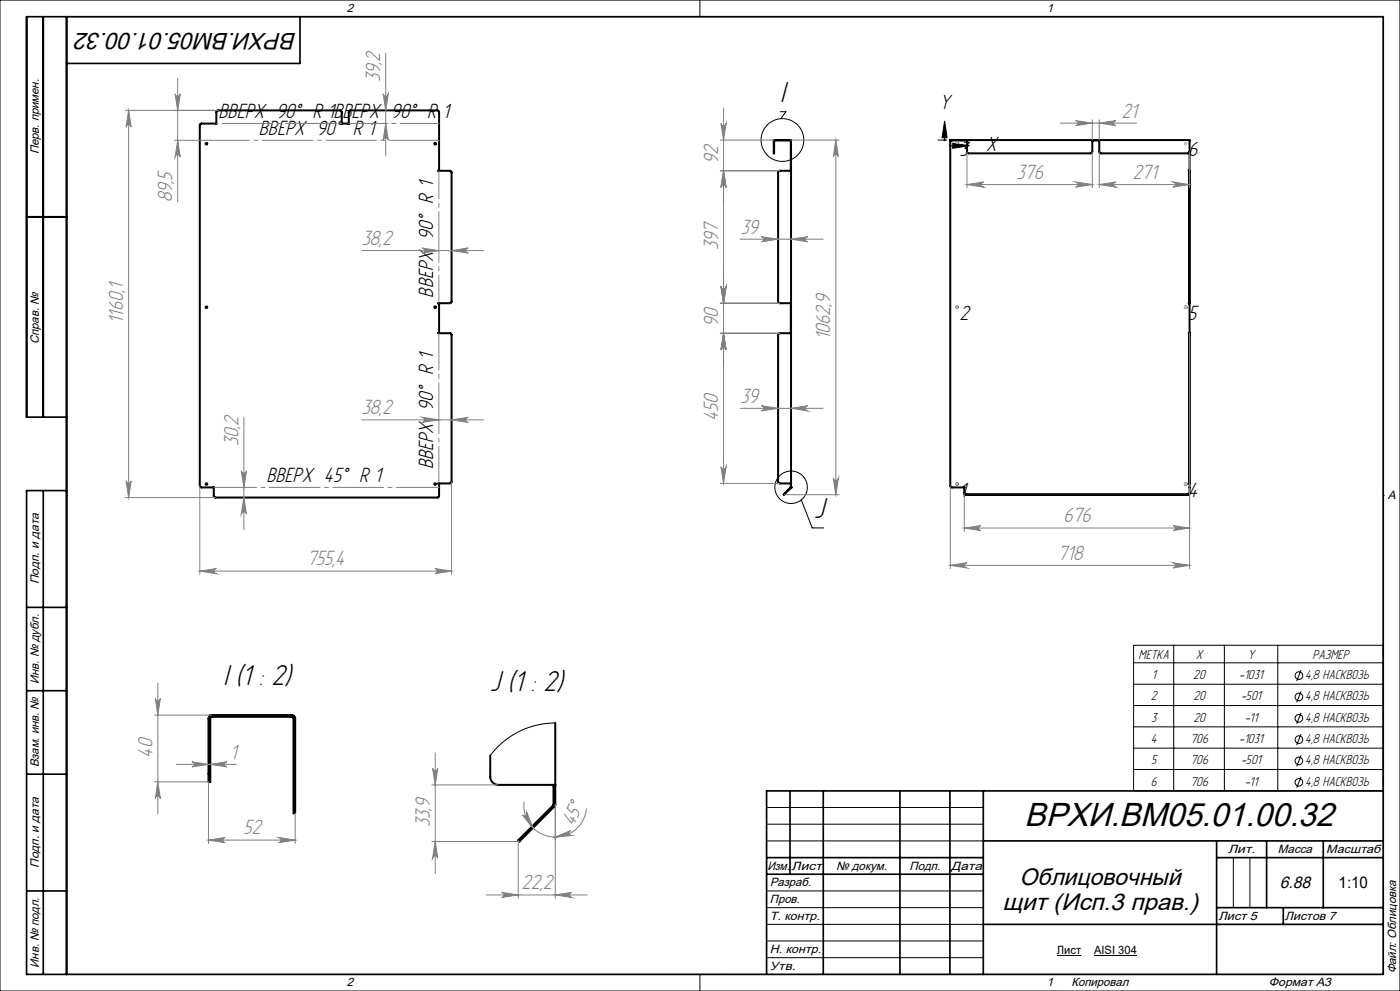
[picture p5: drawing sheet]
<svg xmlns="http://www.w3.org/2000/svg" width="420mm" height="297mm" viewBox="0 0 420 297" stroke-linecap="round" stroke-linejoin="round" font-family="sans-serif">
<g fill="none" stroke="#000" stroke-width=".6">
<path d="M64.9 37h-4.6l-.4 .4 .1 108.4 .4 .3 3.7-.1v2.7l.5 .4h66.6l.5-.4v-3.8M64.9 37.2h.1M64.9 37.2v-3.6l.5-.5h36.6l.5 .4v3.7h2.1v-3.7l.5-.4h26.3l.3 .4v17.6M131.5 51.1l3.5 .1 .5 .4v38.9l-.5 .4h-3.5M131.5 51.1v.1M232.2 42l5.1 .1v104M232.2 42h.1M232.3 42l-.2 .1v3.9l.2-3.9 4.9 .1 .1 9h-3.5l-.4 .4v38.9l.4 .4h3.5l-.1 9M285.1 42.1l71.8-.1v9.1M285.1 42.1h5M285.1 42.1v103.6l.5 .4 3.7-.1M290.1 42v.1"/>
<path d="M290.1 42v3.6l.4 .4h36.8l.4-.5v-3.5M327.7 42.1l2.1-.1v3.5l.4 .5h26.3l.4-.5M327.7 42v.1M356.6 51.1v.1M356.7 51.2v39.7M356.9 51.2v39.7M356.9 51.1l-.3 .1M8 65h12M131.5 90.9h.1M131.7 90.9v8.9l-.2 .1h3.5l.5 .4v44.2l-.5 .4h-3.5M237.2 99.8h.1M237.3 99.9h-3.5l-.4 .4v44.2l.5 .4h3.4l-.1 1.2-2 2.2 2.1-2.3"/>
<path d="M356.6 90.9h.3M356.6 90.9h.1M356.8 99.9l.1 45M356.8 99.9l-.1 45M356.9 90.9v8.9h-.3l.2 .1M131.5 144.9h.1M237.3 146.1h.1M289.2 146h.1M289.3 147.8l.4 .4h66.8l.4-.4M356.6 144.9h.3M356.6 144.9h.1M356.9 144.9v3.1l-.4 .3h-66.8l-.4-.4v-1.9"/>
<path d="M356.9 146v.1M63.1 214.5l24.5-.2a1.02 1.02 0 0 1 .9 1v28.3M63.6 214.3a1.09 1.09 0 0 0-1.1 1v19h.6v-19.1l.2-.3 24.4-.1 .3 .2 .1 28.8M166.6 216.7v24.5M147.1 226.4v6.4a2.47 2.47 0 0 0 2.5 2.4h17M166.1 235.2l-.1 6.1-10.5 10.5 .3 .4 10.5-10.5 .3-.7M166.1 235.5h.5M166.5 241.2h.1"/>
<circle cx="61.9" cy="43.1" r=".23"/>
<circle cx="130.5" cy="43.1" r=".25"/>
<circle cx="287.1" cy="43.1" r=".25"/>
<circle cx="61.9" cy="92.1" r=".23"/>
<circle cx="130.5" cy="92.1" r=".25"/>
<circle cx="287.1" cy="92.1" r=".25"/>
<circle cx="355.7" cy="92.1" r=".23"/>
<circle cx="61.9" cy="145.1" r=".23"/>
<circle cx="130.5" cy="145.1" r=".25"/>
<circle cx="287.1" cy="145.1" r=".25"/>
<circle cx="355.7" cy="145.1" r=".23"/>
</g>
<g fill="none" stroke="#000" stroke-width=".3">
<path d="M0 0h420v297h-420zM20 5h395v287h-395zM210 0v5M217.5 5h.1M234.1 33.5h1.7l-1.6 2.1M283.4 36.3l.7 5h-1.5zM281.4 42h2.7M283.4 41.3v.7M285.1 43v2.7M285.1 43.7h.7M285.8 42.9l5 .8-5 .7zM20 148.5h.1"/>
<path d="M240.4 149.8l3.3 8.4h3.4M415 148.5h.1M340.1 198.6h74.9M352.1 193.4v43.6M367.3 193.4v43.6M383.3 193.4v43.6M415 193.4h-74.9v43.6h74.9M166.6 216.7l-3 .1-2.9 .6-2.5 .8-2.9 1.3-2.7 1.6-2.2 1.7-3.3 3.6M340.1 205.1h74.9M340.1 211.5h74.9M340.1 217.8h74.9M390.3 200.8l-1.3 3.3"/>
<path d="M390.3 207.3l-1.3 3.2M390.3 213.6l-1.3 3.3M340.1 224.2h74.9M340.1 230.6h74.9M390.3 220l-1.3 3.3M390.3 226.4l-1.3 3.3M390.3 232.8l-1.3 3.3M88.5 243.6l-.4 .2M230 242h65M230 247h65M230 252h65M370 257v15"/>
<path d="M375 257v15M230 267h65M230 272h65M230 277h65M210 292v5M217.5 292h.1M230 282h65M230 287h65M317.1 286.4h7.3M328.2 286.4h12.9"/>
<circle cx="234.7" cy="42" r="6.4"/>
<circle cx="237.3" cy="146" r="4.9"/>
<circle cx="389.7" cy="202.5" r="1.15"/>
<circle cx="389.7" cy="215.3" r="1.15"/>
<circle cx="389.7" cy="208.9" r="1.14"/>
<circle cx="389.7" cy="228.1" r="1.15"/>
<circle cx="389.7" cy="221.7" r="1.15"/>
<circle cx="389.7" cy="234.5" r="1.14"/>
</g>
<g fill="none" stroke="#c0c0c0" stroke-width=".3">
<path d="M286.6 43.1h1M286.7 42.7l.7 .7M287.1 42.6v1M287.4 42.7l-.7 .7M355.2 43.1h1M355.3 42.7l.7 .7M355.7 42.6v1M356 42.7l-.7 .7M286.6 92.1h1M286.7 91.7l.7 .7M287.1 91.6v1M287.4 91.7l-.7 .7"/>
<path d="M355.2 92.1h1M355.3 91.7l.7 .7M355.7 91.6v1M356 91.7l-.7 .7M286.6 145.1h1M286.7 144.7l.7 .7M287.1 144.6v1M287.4 144.7l-.7 .7M355.2 145.1h1M355.3 144.7l.7 .7M355.7 144.6v1M356 144.7l-.7 .7"/>
</g>
<g fill="none" stroke="#808080" stroke-width=".3">
<path d="M115.7 15.9v30.7M37.6 33.1h27.8M38.6 33.1v116M38.6 33.1l.7 5a.76 .76 0 0 0-.7-.7 .76 .76 0 0 0-.8 .7zM52.5 28.1a.78 .78 0 0 0 .8 .7 .78 .78 0 0 0 .8-.7l-.8 5zM53.3 23.5v37.1M114.9 28.1a.78 .78 0 0 0 .8 .7 .78 .78 0 0 0 .8-.7l-.8 5zM115.7 37l.8 5a.78 .78 0 0 0-.8-.7 .78 .78 0 0 0-.8 .7zM216.3 37a.78 .78 0 0 0 .8 .7 .78 .78 0 0 0 .7-.7l-.7 5zM217.1 32.3v112.6M318.1 36.9h22.9M322.7 36.2l5 .7-5 .8a.76 .76 0 0 0 .7-.8 .76 .76 0 0 0-.7-.7z"/>
<path d="M327.7 35.9v6.1M329.8 35.9v6.1M329.8 36.9l5-.7a.76 .76 0 0 0-.7 .7 .76 .76 0 0 0 .7 .8zM52.3 42h7.6M53.3 42l.8 5.1a.78 .78 0 0 0-.8-.8 .78 .78 0 0 0-.8 .8zM216.1 42h16.2M217.1 51.2l.7 5a.78 .78 0 0 0-.7-.8 .78 .78 0 0 0-.8 .8zM233.9 51.2h-17.8M237.1 42h14.6M250.8 42l.7 5a.78 .78 0 0 0-.7-.8 .78 .78 0 0 0-.8 .8zM250.8 42v106.3M290.1 45.5v10.8"/>
<path d="M290.1 55.3h37.6M290.1 55.3l5-.8a.78 .78 0 0 0-.8 .8 .78 .78 0 0 0 .8 .8zM322.7 54.5l5 .8-5 .8a.78 .78 0 0 0 .7-.8 .78 .78 0 0 0-.7-.8zM327.7 45.5v10.8M329.8 55.3h27.1M329.8 45.5v10.8M329.8 55.3l5-.8a.78 .78 0 0 0-.7 .8 .78 .78 0 0 0 .7 .8zM351.9 54.5l5 .8-5 .8a.78 .78 0 0 0 .7-.8 .78 .78 0 0 0-.7-.8zM356.9 45.5v10.8M108.5 75.1h36.6M126.6 74.3l5.1 .8-5.1 .7a.76 .76 0 0 0 .8-.7 .76 .76 0 0 0-.8-.8zM135.5 75.1l5-.8a.76 .76 0 0 0-.8 .8 .76 .76 0 0 0 .8 .7z"/>
<path d="M222.1 71.7h24.8M228.4 70.9l5 .8-5 .8a.76 .76 0 0 0 .8-.8 .76 .76 0 0 0-.8-.8zM237.3 71.7l5-.8a.76 .76 0 0 0-.7 .8 .76 .76 0 0 0 .7 .8zM216.1 90.9h17.8M216.1 99.9h17.8M216.3 85.9a.78 .78 0 0 0 .8 .7 .78 .78 0 0 0 .7-.7l-.7 5zM217.1 99.9l.7 5a.78 .78 0 0 0-.7-.8 .78 .78 0 0 0-.8 .8zM356.9 99.8v70.6M73.2 125v33.7M108.5 125.8h36.6M126.6 125.1l5.1 .7-5.1 .8a.78 .78 0 0 0 .8-.8 .78 .78 0 0 0-.8-.7zM135.5 125.8l5-.7a.78 .78 0 0 0-.8 .7 .78 .78 0 0 0 .8 .8z"/>
<path d="M216.3 139.9a.78 .78 0 0 0 .8 .7 .78 .78 0 0 0 .7-.7l-.7 5zM222.1 122.4h24.8M228.4 121.6l5 .8-5 .8a.78 .78 0 0 0 .8-.8 .78 .78 0 0 0-.8-.8zM237.3 122.4l5-.8a.78 .78 0 0 0-.7 .8 .78 .78 0 0 0 .7 .8zM37.6 149.1h27M37.8 144.1a.76 .76 0 0 0 .8 .7 .76 .76 0 0 0 .7-.7l-.7 5zM59.9 145.6v26.6M72.4 141.1a.78 .78 0 0 0 .8 .7 .78 .78 0 0 0 .7-.7l-.7 5zM73.2 149.1l.7 5a.78 .78 0 0 0-.7-.7 .78 .78 0 0 0-.8 .7zM135.5 144.4v27.8M216.1 144.9h17.8M235.2 148.3h16.5"/>
<path d="M250 143.3a.78 .78 0 0 0 .8 .7 .78 .78 0 0 0 .7-.7l-.7 5zM285.1 145.6v24.8M289.3 147.8v11.5M289.3 158.3h67.6M289.3 158.3l5-.8a.76 .76 0 0 0-.7 .8 .76 .76 0 0 0 .7 .7zM351.9 157.5l5 .8-5 .7a.76 .76 0 0 0 .7-.7 .76 .76 0 0 0-.7-.8zM59.9 171.2h75.6M59.9 171.2l5-.8a.78 .78 0 0 0-.7 .8 .78 .78 0 0 0 .7 .7zM130.5 170.4l5 .8-5 .7a.78 .78 0 0 0 .7-.7 .78 .78 0 0 0-.7-.8zM285.1 169.4h71.8M285.1 169.4l5-.7a.78 .78 0 0 0-.7 .7 .78 .78 0 0 0 .7 .8zM351.9 168.7l5 .7-5 .8a.78 .78 0 0 0 .7-.8 .78 .78 0 0 0-.7-.7z"/>
<path d="M46.4 214.3h17.1M46.6 209.3a.76 .76 0 0 0 .8 .8 .76 .76 0 0 0 .7-.8l-.8 5zM47.3 204.7v39.2M46.4 234.3h16.1M47.3 234.3l.8 5a.76 .76 0 0 0-.7-.7 .76 .76 0 0 0-.8 .7zM53 229.1h17.9M57.6 228.3l4.9 .8-4.9 .7a.76 .76 0 0 0 .7-.7 .76 .76 0 0 0-.7-.8zM62.5 234.3v18.5M63.1 229.1l5-.8a.76 .76 0 0 0-.8 .8 .76 .76 0 0 0 .8 .7zM129.6 235.2h19.9M129.8 230.3a.78 .78 0 0 0 .8 .7 .78 .78 0 0 0 .7-.7l-.7 4.9zM130.6 225.6v36.2"/>
<path d="M62.5 251.8l5.1-.8a.78 .78 0 0 0-.8 .8 .78 .78 0 0 0 .8 .8zM62.5 251.8h26M83.6 251l4.9 .8-4.9 .8a.78 .78 0 0 0 .7-.8 .78 .78 0 0 0-.7-.8zM88.5 243.6v9.2M129.6 252.2h26.2M130.6 252.2l.7 5a.78 .78 0 0 0-.7-.7 .78 .78 0 0 0-.8 .7zM155.5 251.8v17.4M156.7 244.2a.79 .79 0 0 0 1 .2 .79 .79 0 0 0 .3-1l1.9 4.7zM157.2 240.2a9.4 9.4 0 0 0 8.3 10.6 9.4 9.4 0 0 0 10.4-8.6M166.6 250.9l4.6-2a.76 .76 0 0 0-.5 .9 .76 .76 0 0 0 .9 .6zM166.6 241v28.2M145.8 268.2h30.4"/>
<path d="M150.5 267.4l5 .8-5 .8a.78 .78 0 0 0 .7-.8 .78 .78 0 0 0-.7-.8zM166.6 268.2l5-.8a.78 .78 0 0 0-.8 .8 .78 .78 0 0 0 .8 .8z"/>
</g>
<g fill="none" stroke="#000" stroke-width=".5">
<path d="M13 5v120M20 5v287M90 5v14h-70M8 65h12M20 125h-12v-120h407v287h-407v-145h12M13 147v145M8 182h12M8 207h12M8 232h12M237 237v25M247 237v55M270 237v55"/>
<path d="M285 237v55M295 237v55M415 237h-185v55M230 257h65M295 252h120M365 252v40M365 257h50M380 252v20M397 252v20M8 267h12M230 262h65M295 277h120"/>
<path d="M365 272h50M385 272v5"/>
</g>
<path d="M102.5 37h-37.6" fill="none" stroke="#808080" stroke-width=".3" stroke-dasharray="15.2 1.3 1.3 1.3" stroke-dashoffset="-1.7"/>
<path d="M64.1 146.1h67.6" fill="none" stroke="#808080" stroke-width=".3" stroke-dasharray="15.2 1.3 1.3 1.3" stroke-dashoffset="2.4"/>
<path d="M131.7 144.9v-45" fill="none" stroke="#808080" stroke-width=".3" stroke-dasharray="15.2 1.3 1.3 1.3" stroke-dashoffset="4.2"/>
<path d="M131.7 90.9v-39.7" fill="none" stroke="#808080" stroke-width=".3" stroke-dasharray="15.2 1.3 1.3 1.3" stroke-dashoffset="6.8"/>
<path d="M131.7 37h-27.1" fill="none" stroke="#808080" stroke-width=".3" stroke-dasharray="15.2 1.3 1.3 1.3" stroke-dashoffset="3.6"/>
<path d="M131.7 42h-71.8" fill="none" stroke="#808080" stroke-width=".3" stroke-dasharray="15.2 1.3 1.3 1.3" stroke-dashoffset=".3"/>
<path d="M285.8 42.9l5 .8-5 .7zM283.4 36.3l.7 5h-1.5zM284.8 43.5v.2h.3h-.3a.33 .33 0 0 0 .4 .3 .33 .33 0 0 0 .2-.5 .33 .33 0 0 0-.6 0zM283.1 41.7l-.1 .3h.4h-.4a.33 .33 0 0 0 .4 .3 .33 .33 0 0 0 .2-.5 .33 .33 0 0 0-.5-.1z" fill="#000"/>
<g fill="#808080">
<path d="M290.1 55.3l5-.8a.78 .78 0 0 0-.8 .8 .78 .78 0 0 0 .8 .8zM322.7 54.5l5 .8-5 .8a.78 .78 0 0 0 .7-.8 .78 .78 0 0 0-.7-.8zM329.8 55.3l5-.8a.78 .78 0 0 0-.7 .8 .78 .78 0 0 0 .7 .8zM351.9 54.5l5 .8-5 .8a.78 .78 0 0 0 .7-.8 .78 .78 0 0 0-.7-.8zM322.7 36.2l5 .7-5 .8a.76 .76 0 0 0 .7-.8 .76 .76 0 0 0-.7-.7zM329.8 36.9l5-.7a.76 .76 0 0 0-.7 .7 .76 .76 0 0 0 .7 .8zM59.9 171.2l5-.8a.78 .78 0 0 0-.7 .8 .78 .78 0 0 0 .7 .7zM130.5 170.4l5 .8-5 .7a.78 .78 0 0 0 .7-.7 .78 .78 0 0 0-.7-.8zM126.6 125.1l5.1 .7-5.1 .8a.78 .78 0 0 0 .8-.8 .78 .78 0 0 0-.8-.7zM135.5 125.8l5-.7a.78 .78 0 0 0-.8 .7 .78 .78 0 0 0 .8 .8zM126.6 74.3l5.1 .8-5.1 .7a.76 .76 0 0 0 .8-.7 .76 .76 0 0 0-.8-.8zM135.5 75.1l5-.8a.76 .76 0 0 0-.8 .8 .76 .76 0 0 0 .8 .7z"/>
<path d="M228.4 70.9l5 .8-5 .8a.76 .76 0 0 0 .8-.8 .76 .76 0 0 0-.8-.8zM237.3 71.7l5-.8a.76 .76 0 0 0-.7 .8 .76 .76 0 0 0 .7 .8zM228.4 121.6l5 .8-5 .8a.78 .78 0 0 0 .8-.8 .78 .78 0 0 0-.8-.8zM237.3 122.4l5-.8a.78 .78 0 0 0-.7 .8 .78 .78 0 0 0 .7 .8zM62.5 251.8l5.1-.8a.78 .78 0 0 0-.8 .8 .78 .78 0 0 0 .8 .8zM83.6 251l4.9 .8-4.9 .8a.78 .78 0 0 0 .7-.8 .78 .78 0 0 0-.7-.8zM150.5 267.4l5 .8-5 .8a.78 .78 0 0 0 .7-.8 .78 .78 0 0 0-.7-.8zM166.6 268.2l5-.8a.78 .78 0 0 0-.8 .8 .78 .78 0 0 0 .8 .8z"/>
<path d="M289.3 158.3l5-.8a.76 .76 0 0 0-.7 .8 .76 .76 0 0 0 .7 .7zM351.9 157.5l5 .8-5 .7a.76 .76 0 0 0 .7-.7 .76 .76 0 0 0-.7-.8z"/>
<path d="M156.7 244.2a.79 .79 0 0 0 1 .2 .79 .79 0 0 0 .3-1l1.9 4.7zM166.6 250.9l4.6-2a.76 .76 0 0 0-.5 .9 .76 .76 0 0 0 .9 .6z"/>
<path d="M250 143.3a.78 .78 0 0 0 .8 .7 .78 .78 0 0 0 .7-.7l-.7 5zM250.8 42l.7 5a.78 .78 0 0 0-.7-.8 .78 .78 0 0 0-.8 .8z"/>
<path d="M73.2 149.1l.7 5a.78 .78 0 0 0-.7-.7 .78 .78 0 0 0-.8 .7zM72.4 141.1a.78 .78 0 0 0 .8 .7 .78 .78 0 0 0 .7-.7l-.7 5zM130.6 252.2l.7 5a.78 .78 0 0 0-.7-.7 .78 .78 0 0 0-.8 .7zM129.8 230.3a.78 .78 0 0 0 .8 .7 .78 .78 0 0 0 .7-.7l-.7 4.9z"/>
<path d="M216.3 37a.78 .78 0 0 0 .8 .7 .78 .78 0 0 0 .7-.7l-.7 5zM217.1 51.2l.7 5a.78 .78 0 0 0-.7-.8 .78 .78 0 0 0-.8 .8zM46.6 209.3a.76 .76 0 0 0 .8 .8 .76 .76 0 0 0 .7-.8l-.8 5zM47.3 234.3l.8 5a.76 .76 0 0 0-.7-.7 .76 .76 0 0 0-.8 .7z"/>
<path d="M217.1 51.2l.7 5a.78 .78 0 0 0-.7-.8 .78 .78 0 0 0-.8 .8zM216.3 85.9a.78 .78 0 0 0 .8 .7 .78 .78 0 0 0 .7-.7l-.7 5zM216.3 85.9a.78 .78 0 0 0 .8 .7 .78 .78 0 0 0 .7-.7l-.7 5zM217.1 99.9l.7 5a.78 .78 0 0 0-.7-.8 .78 .78 0 0 0-.8 .8zM217.1 99.9l.7 5a.78 .78 0 0 0-.7-.8 .78 .78 0 0 0-.8 .8zM216.3 139.9a.78 .78 0 0 0 .8 .7 .78 .78 0 0 0 .7-.7l-.7 5zM38.6 33.1l.7 5a.76 .76 0 0 0-.7-.7 .76 .76 0 0 0-.8 .7zM37.8 144.1a.76 .76 0 0 0 .8 .7 .76 .76 0 0 0 .7-.7l-.7 5zM114.9 28.1a.78 .78 0 0 0 .8 .7 .78 .78 0 0 0 .8-.7l-.8 5zM115.7 37l.8 5a.78 .78 0 0 0-.8-.7 .78 .78 0 0 0-.8 .7zM52.5 28.1a.78 .78 0 0 0 .8 .7 .78 .78 0 0 0 .8-.7l-.8 5zM53.3 42l.8 5.1a.78 .78 0 0 0-.8-.8 .78 .78 0 0 0-.8 .8z"/>
<path d="M57.6 228.3l4.9 .8-4.9 .7a.76 .76 0 0 0 .7-.7 .76 .76 0 0 0-.7-.8zM63.1 229.1l5-.8a.76 .76 0 0 0-.8 .8 .76 .76 0 0 0 .8 .7z"/>
<path d="M285.1 169.4l5-.7a.78 .78 0 0 0-.7 .7 .78 .78 0 0 0 .7 .8zM351.9 168.7l5 .7-5 .8a.78 .78 0 0 0 .7-.8 .78 .78 0 0 0-.7-.7z"/>
</g>
<text font-size="10" x="307.4" y="247.6">ВРХИ.ВМ05.01.00.32</text>
<g font-size="9.7">
<text x="234.1" y="30.6">I</text>
<text x="244.2" y="155.4">J</text>
<text x="67" y="205.3">I (1 : 2)</text>
<text x="147" y="207">J (1 : 2)</text>
</g>
<g font-size="7.1">
<text x="89" y="9.8" transform="rotate(-180 89 9.8)">ВРХИ.ВМ05.01.00.32</text>
<text x="305.9" y="265.1">Облицовочный</text>
<text x="300.7" y="272.6">щит (Исп.3 прав.)</text>
</g>
<g font-size="6.9" fill="#808080">
<text x="114.1" y="24.7" transform="rotate(-90 114.1 24.7)">39,2</text>
<text x="336.5" y="35.2">21</text>
<text x="215.4" y="49.3" transform="rotate(-90 215.4 49.3)">92</text>
<text x="305" y="53.6">376</text>
<text x="339.7" y="53.6">271</text>
<text x="51.7" y="60.5" transform="rotate(-90 51.7 60.5)">89,5</text>
<text x="222.1" y="70">39</text>
<text x="108.5" y="73.4">38,2</text>
<text x="215.4" y="74.9" transform="rotate(-90 215.4 74.9)">397</text>
<text x="36.9" y="97" transform="rotate(-90 36.9 97)">1160,1</text>
<text x="215.4" y="98.1" transform="rotate(-90 215.4 98.1)">90</text>
<text x="249.1" y="101.9" transform="rotate(-90 249.1 101.9)">1062,9</text>
<text x="108.5" y="124.2">38,2</text>
<text x="222.1" y="120.7">39</text>
<text x="215.4" y="126.3" transform="rotate(-90 215.4 126.3)">450</text>
<text x="71.5" y="133.8" transform="rotate(-90 71.5 133.8)">30,2</text>
<text x="319" y="156.6">676</text>
<text x="317.4" y="167.8">718</text>
<text x="92.1" y="169.5">755,4</text>
<text x="45.7" y="227" transform="rotate(-90 45.7 227)">40</text>
<text x="69.1" y="227.4">1</text>
<text x="73" y="250.1">52</text>
<text x="128.9" y="247.9" transform="rotate(-90 128.9 247.9)">33,9</text>
<text x="172.1" y="247.9" transform="rotate(-65 172.1 247.9)">45°</text>
<text x="156.5" y="266.5">22,2</text>
</g>
<g font-size="6.9">
<text x="65.6" y="35.3">ВВЕРХ 90° R 1ВВЕРХ 90° R 1</text>
<text x="281.9" y="32.8">Y</text>
<text x="77.7" y="40.4">ВВЕРХ 90° R 1</text>
<text x="287.8" y="46.9">3</text>
<text x="295.8" y="45.3">X</text>
<text x="356.4" y="46.9">6</text>
<text x="130" y="89.2" transform="rotate(-90 130 89.2)">ВВЕРХ 90° R 1</text>
<text x="287.8" y="95.9">2</text>
<text x="356.4" y="95.9">5</text>
<text x="130" y="140.5" transform="rotate(-90 130 140.5)">ВВЕРХ 90° R 1</text>
<text x="79.9" y="144.4">ВВЕРХ 45° R 1</text>
<text x="287.8" y="148.9">1</text>
<text x="356.4" y="148.9">4</text>
</g>
<text font-size="5" x="383.9" y="266.1">6.88</text>
<text font-size="4.8" x="401.6" y="266.1">1:10</text>
<g font-size="4.4">
<text x="341.6" y="197.5">МЕТКА</text>
<text x="358.8" y="197.5">X</text>
<text x="374.4" y="197.5">Y</text>
<text x="393.8" y="197.5">РАЗМЕР</text>
<text x="345.5" y="203.5">1</text>
<text x="358" y="203.5">20</text>
<text x="371.9" y="203.5">-1031</text>
<text x="391.6" y="203.5">4,8 НАСКВОЗЬ</text>
<text x="345.2" y="209.8">2</text>
<text x="358" y="209.8">20</text>
<text x="372.5" y="209.8">-501</text>
<text x="391.6" y="209.8">4,8 НАСКВОЗЬ</text>
<text x="345.3" y="216.2">3</text>
<text x="358" y="216.2">20</text>
<text x="373.5" y="216.2">-11</text>
<text x="391.6" y="216.2">4,8 НАСКВОЗЬ</text>
<text x="345.2" y="222.6">4</text>
<text x="357.1" y="222.6">706</text>
<text x="371.9" y="222.6">-1031</text>
<text x="391.6" y="222.6">4,8 НАСКВОЗЬ</text>
<text x="345.3" y="229">5</text>
<text x="357.1" y="229">706</text>
<text x="372.5" y="229">-501</text>
<text x="391.6" y="229">4,8 НАСКВОЗЬ</text>
<text x="345.2" y="235.4">6</text>
<text x="357.1" y="235.4">706</text>
<text x="373.5" y="235.4">-11</text>
<text x="391.6" y="235.4">4,8 НАСКВОЗЬ</text>
</g>
<g font-size="3.6">
<text x="104" y="3.6">2</text>
<text x="314" y="3.6">1</text>
<text x="11.6" y="46.3" transform="rotate(-90 11.6 46.3)">Перв. примен.</text>
<text x="11.6" y="103.2" transform="rotate(-90 11.6 103.2)">Справ. №</text>
<text x="416.4" y="149.6">A</text>
<text x="11.6" y="175.1" transform="rotate(-90 11.6 175.1)">Подп. и дата</text>
<text x="11.6" y="205" transform="rotate(-90 11.6 205)">Инв. № дубл.</text>
<text x="11.6" y="230" transform="rotate(-90 11.6 230)">Взам. инв. №</text>
<text x="368.4" y="255.6">Лит.</text>
<text x="383.4" y="255.6">Масса</text>
<text x="397.8" y="255.6">Масштаб</text>
<text x="11.6" y="260.1" transform="rotate(-90 11.6 260.1)">Подп. и дата</text>
<text x="230.2" y="260.6">Изм.</text>
<text x="237.5" y="260.6">Лист</text>
<text x="250.9" y="260.6">№ докум.</text>
<text x="272.9" y="260.6">Подп.</text>
<text x="285.4" y="260.6">Дата</text>
<text x="231" y="265.6">Разраб.</text>
<text x="231" y="275.6">Т. контр.</text>
<text x="231" y="270.6">Пров.</text>
<text x="365.5" y="275.6">Лист 5</text>
<text x="385.5" y="275.6">Листов 7</text>
<text x="231" y="285.6">Н. контр.</text>
<text x="11.6" y="290" transform="rotate(-90 11.6 290)">Инв. № подл.</text>
<text x="231" y="290.6">Утв.</text>
<text x="418.9" y="291.8" transform="rotate(-90 418.9 291.8)">Файл: Облицовка</text>
<text x="104" y="295.6">2</text>
<text x="314" y="295.6">1</text>
<text x="321.5" y="295.6">Копировал</text>
<text x="380.7" y="295.6">Формат А3</text>
</g>
<g font-size="3.4">
<text x="317.1" y="286">Лист</text>
<text x="328.2" y="286">AISI 304</text>
</g>
</svg>
